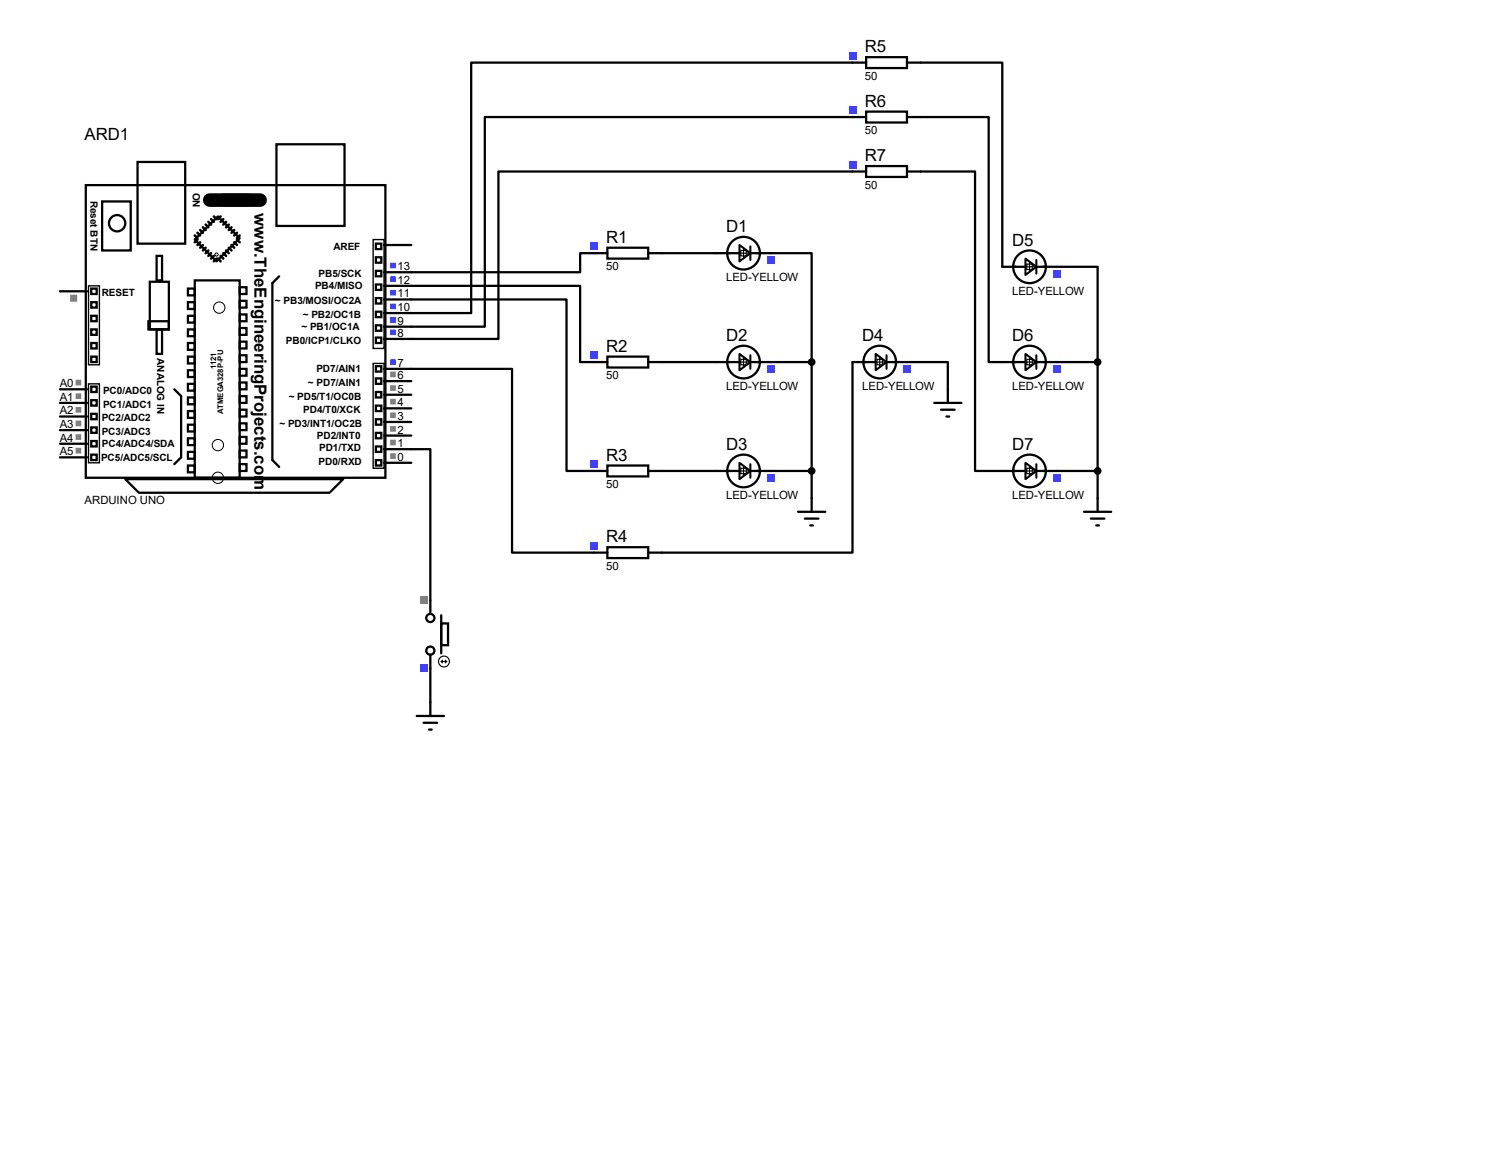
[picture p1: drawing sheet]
<svg xmlns="http://www.w3.org/2000/svg" width="279mm" height="216mm" viewBox="0 0 279 216" stroke-linecap="round" stroke-linejoin="round" font-family="sans-serif">
<g fill="none" stroke="#000" stroke-width=".42">
<path d="M159 11.7h-71.1v46.7h-16.3M171.7 11.7h15.2v38.1M16 34.5h55.9v54.7h-55.9zM19 37.6h5.4v9.1h-5.4zM25.7 30.2h8.8v15.3h-8.8zM41.7 36.3h4.5v2.1h-4.5zM51.6 26.9h12.7v15.3h-12.7zM159 21.8h-68.6v39.2h-18.8M159 32h-66v31.2h-21.4M171.7 21.8h12.7v45.8h2.5M171.7 32h10.2v55.9h5M11.2 54.4h5.1"/>
<path d="M17 56.4h1v1h-1zM17 58.9h1v1h-1zM17 53.8h1v1.1h-1zM27.7 59.9h3.8v1.6h-3.8zM27.9 52.6h3.6v8.9h-3.6zM29.2 47.8h1v4.5h-1zM35.1 53.8h1.2v1.3h-1.2zM35.1 56.4h1.2v1.3h-1.2zM35.1 58.9h1.2v1.3h-1.2zM36.3 52.3h8.4v36.9h-8.4zM40.6 40.4l4.1 4-4.3 4.4-4.1-4.1zM44.7 53.6h1.3v1.3h-1.3z"/>
<path d="M44.7 56.1h1.3v1.3h-1.3zM44.7 58.7h1.3v1.2h-1.3zM52.1 51.6l-1.3 1.2v33.1l1.3 1.2M70.1 45.5h1v1h-1zM70.1 50.5h1v1.1h-1zM70.1 53.1h1v1h-1zM70.1 55.6h1v1h-1zM70.1 58.2h1v1h-1zM70.1 48h1v1h-1zM71.6 53.3h36.6v14.3h2.5M71.6 55.9h34.1v32h5M71.6 45.7h5.1"/>
<path d="M110.7 47.2h-2.5v3.6h-36.6M123.4 47.2h10.2M143.8 47.2h7.6v20.4M197.1 49.8h7.6v17.8M11.2 77.7h5.1M11.2 75.2h5.1M11.2 72.6h5.1M17 61.5h1v1h-1zM17 66.5h1v1.1h-1zM17 64h1v1h-1zM17 72.1h1v1.1h-1zM17 74.7h1v1h-1z"/>
<path d="M17 77.2h1v1h-1zM17 79.8h1v1h-1zM29.2 61.5h1v4.5h-1zM32.5 72.6l1.3 1.3v11.4l-1.3 1.3M35.1 61.5h1.2v1.2h-1.2zM35.1 64h1.2v1.3h-1.2zM35.1 66.5h1.2v1.3h-1.2zM35.1 69.1h1.2v1.3h-1.2zM35.1 71.6h1.2v1.3h-1.2zM35.1 74.2h1.2v1.2h-1.2zM35.1 76.7h1.2v1.3h-1.2zM35.1 79.2h1.2v1.3h-1.2z"/>
<path d="M44.7 61.2h1.3v1.3h-1.3zM44.7 63.8h1.3v1.2h-1.3zM44.7 66.3h1.3v1.3h-1.3zM44.7 68.8h1.3v1.3h-1.3zM44.7 71.4h1.3v1.2h-1.3zM44.7 73.9h1.3v1.3h-1.3zM44.7 76.5h1.3v1.2h-1.3zM44.7 79h1.3v1.3h-1.3zM70.1 60.7h1v1h-1zM70.1 63h1v1h-1zM70.1 68.3h1v1h-1zM70.1 70.6h1v1h-1z"/>
<path d="M70.1 73.2h1v1h-1zM70.1 75.7h1v1h-1zM70.1 78.2h1v1h-1zM71.6 68.8h23.9v34.3h15.2M71.6 78.7h5.1M71.6 76.2h5.1M71.6 73.7h5.1M71.6 71.1h5.1M123.4 67.6h10.2M143.8 67.6h7.6M151.4 67.6v25.4M159 67.6v35.5h-35.6"/>
<path d="M169.2 67.6h7.6v5M197.1 67.6h7.6M204.7 67.6v25.4M11.2 85.3h5.1M11.2 82.8h5.1M11.2 80.3h5.1M17 82.3h1v1h-1zM17 84.8h1v1.1h-1zM23.4 89.4h40.6l-2.5 2.5h-35.6zM35.1 81.8h1.2v1.3h-1.2zM35.1 84.3h1.2v1.3h-1.2zM35.1 86.9h1.2v1.2h-1.2z"/>
<path d="M44.7 81.5h1.3v1.3h-1.3zM44.7 84.1h1.3v1.2h-1.3zM44.7 86.6h1.3v1.3h-1.3zM70.1 80.8h1v1h-1zM70.1 83.3h1v1h-1zM70.1 85.9h1v1h-1zM71.6 83.8h8.7v28.2M71.6 86.4h5.1M71.6 81.3h5.1M123.4 87.9h10.2M143.8 87.9h7.6M197.1 87.9h7.6"/>
<path d="M80.3 124.7v6.4"/>
<circle cx="21.8" cy="41.7" r="1.52"/>
</g>
<path d="M39.1 37.3h9.4" fill="none" stroke="#000" stroke-width="2.5"/>
<g fill="none" stroke="#000" stroke-width=".47">
<path d="M36.3 43.9l.5 .5M36.8 43.4l.5 .5M36.8 44.7l-.5 .5M37.3 42.9l.5 .5M37.3 45.2l-.5 .5M37.8 42.4l.6 .5M37.8 45.7l-.5 .5M38.4 41.9l.5 .5M38.4 46.2l-.6 .5M38.9 41.4l.5 .5M38.9 46.7l-.5 .5M39.4 40.9l.5 .5"/>
<path d="M39.4 47.2l-.5 .6M39.9 40.4l.5 .5M39.9 47.8l-.5 .5M40.4 48.3l-.5 .5M40.6 48.3l.5 .5M41.1 47.8l.6 .5M41.1 40.4l-.5 .5M41.7 47.2l.5 .6M41.7 40.9l-.6 .5M42.2 46.7l.5 .5M42.2 41.4l-.5 .5M42.7 46.2l.5 .5"/>
<path d="M42.7 41.9l-.5 .5M43.2 45.7l.5 .5M43.2 42.4l-.5 .5M43.7 45.2l.5 .5M43.7 42.9l-.5 .5M44.2 44.7l.5 .5M44.2 43.4l-.5 .5M44.7 43.9l-.5 .5"/>
</g>
<g fill="none" stroke="#000" stroke-width=".19">
<circle cx="40.4" cy="47.5" r=".3"/>
<circle cx="40.9" cy="57.4" r="1.06"/>
<circle cx="40.6" cy="89.2" r="1.06"/>
<circle cx="40.6" cy="83.1" r="1.06"/>
</g>
<path d="M16.5 53.3h2v14.8h-2zM69.6 44.7h2v20.3h-2zM16.5 71.6h2v14.8h-2zM69.6 67.8h2v19.6h-2z" fill="none" stroke="#000" stroke-width=".25"/>
<path d="M72.8 84.6h1v1h-1zM72.8 82h1v1.1h-1zM72.8 79.5h1v1.1h-1zM72.8 77h1v1h-1zM72.8 74.4h1v1.1h-1zM72.8 71.9h1v1h-1zM72.8 69.3h1v1.1h-1z" fill-rule="evenodd" fill="#808080"/>
<path d="M72.8 67.1h1v1h-1zM72.8 61.5h1v1h-1zM72.8 59.2h1v1h-1zM72.8 56.6h1v1.1h-1zM72.8 54.1h1v1.1h-1zM72.8 51.6h1v1h-1zM72.8 49h1v1.1h-1z" fill-rule="evenodd" fill="#4040ff"/>
<path d="M14.1 83.6h1.1v1h-1.1zM14.1 81h1.1v1.1h-1.1zM14.1 78.5h1.1v1h-1.1zM14.1 75.9h1.1v1.1h-1.1zM14.1 73.4h1.1v1.1h-1.1zM14.1 70.9h1.1v1h-1.1zM13.1 55h1.3v1.3h-1.3z" fill-rule="evenodd" fill="#808080"/>
<g fill="none" stroke="#000" stroke-width=".42">
<path d="M133.6 47.2h4.3M140 47.2h3.8"/>
<circle cx="138.7" cy="47.2" r="3"/>
</g>
<path d="M137.9 45.7l2.1 1.5-2.1 1.6zM140 46v2.5" fill="none" stroke="#000" stroke-width=".38"/>
<path d="M137.7 47.2h2M138.2 46.7h1v1.1h-1zM138.7 46.2v2.1" fill="none" stroke="#000" stroke-width=".21"/>
<path d="M143.1 47.9h1.3v1.3h-1.3z" fill="#4040ff"/>
<g fill="none" stroke="#000" stroke-width=".42">
<path d="M133.6 67.6h4.3M140 67.6h3.8"/>
<circle cx="138.7" cy="67.6" r="3"/>
</g>
<path d="M137.9 66l2.1 1.6-2.1 1.5zM140 66.3v2.5" fill="none" stroke="#000" stroke-width=".38"/>
<path d="M137.7 67.6h2M138.2 67.1h1v1h-1zM138.7 66.5v2.1" fill="none" stroke="#000" stroke-width=".21"/>
<path d="M143.1 68.2h1.3v1.3h-1.3z" fill="#4040ff"/>
<g fill="none" stroke="#000" stroke-width=".42">
<path d="M133.6 87.9h4.3M140 87.9h3.8"/>
<circle cx="138.7" cy="87.9" r="3"/>
</g>
<path d="M137.9 86.4l2.1 1.5-2.1 1.5zM140 86.6v2.6" fill="none" stroke="#000" stroke-width=".38"/>
<path d="M137.7 87.9h2M138.2 87.4h1v1h-1zM138.7 86.9v2" fill="none" stroke="#000" stroke-width=".21"/>
<path d="M143.1 88.5h1.3v1.3h-1.3z" fill="#4040ff"/>
<g fill="none" stroke="#000" stroke-width=".42">
<path d="M148.8 95.5h5.1M150.1 96.8h2.6M151.1 98h.5M151.4 93v2.5M80.3 112v2.6M82.3 116.3h1.3v4.1h-1.3zM82.3 114.8v7.1M80.3 122.2v2.5"/>
<circle cx="80.3" cy="115.3" r=".76"/>
<circle cx="80.3" cy="121.4" r=".76"/>
</g>
<circle cx="151.4" cy="87.9" r=".51" fill="#000" stroke="#000" stroke-width=".42"/>
<g fill="none" stroke="#000" stroke-width=".21">
<path d="M82.3 123.4h1M82.3 123.4l.2 .3M82.5 123.2l-.2 .2M83.1 123.2l.2 .2M83.3 123.4l-.2 .3"/>
<circle cx="82.8" cy="123.4" r="1.02"/>
</g>
<path d="M78.4 111.4h1.3v1.3h-1.3z" fill="#808080"/>
<path d="M78.4 124.1h1.3v1.3h-1.3z" fill="#4040ff"/>
<path d="M110.7 47.2h2.6M113.3 46.2h7.6v2.1h-7.6zM120.9 47.2h2.5M77.7 133.6h5.1M79 134.9h2.5M80 136.1h.5M80.3 131.1v2.5" fill="none" stroke="#000" stroke-width=".42"/>
<path d="M110.1 45.3h1.3v1.4h-1.3z" fill="#4040ff"/>
<path d="M110.7 67.6h2.6M113.3 66.5h7.6v2.1h-7.6zM120.9 67.6h2.5" fill="none" stroke="#000" stroke-width=".42"/>
<path d="M110.1 65.7h1.3v1.3h-1.3z" fill="#4040ff"/>
<path d="M110.7 87.9h2.6M113.3 86.9h7.6v2h-7.6zM120.9 87.9h2.5" fill="none" stroke="#000" stroke-width=".42"/>
<path d="M110.1 86h1.3v1.3h-1.3z" fill="#4040ff"/>
<g fill="none" stroke="#000" stroke-width=".42">
<path d="M159 67.6h4.3M165.4 67.6h3.8"/>
<circle cx="164.1" cy="67.6" r="3"/>
</g>
<path d="M163.3 66l2.1 1.6-2.1 1.5zM165.4 66.3v2.5" fill="none" stroke="#000" stroke-width=".38"/>
<path d="M163.1 67.6h2M163.6 67.1h1v1h-1zM164.1 66.5v2.1" fill="none" stroke="#000" stroke-width=".21"/>
<path d="M168.5 68.2h1.3v1.3h-1.3z" fill="#4040ff"/>
<circle cx="151.4" cy="67.6" r=".51" fill="#000" stroke="#000" stroke-width=".42"/>
<g fill="none" stroke="#000" stroke-width=".42">
<path d="M186.9 49.8h4.4M193.3 49.8h3.8"/>
<circle cx="192" cy="49.8" r="3"/>
</g>
<path d="M191.3 48.3l2 1.5-2 1.5zM193.3 48.5v2.6" fill="none" stroke="#000" stroke-width=".38"/>
<path d="M191 49.8h2M191.5 49.3h1v1h-1zM192 48.8v2" fill="none" stroke="#000" stroke-width=".21"/>
<path d="M196.5 50.4h1.3v1.3h-1.3z" fill="#4040ff"/>
<g fill="none" stroke="#000" stroke-width=".42">
<path d="M186.9 67.6h4.4M193.3 67.6h3.8"/>
<circle cx="192" cy="67.6" r="3"/>
</g>
<path d="M191.3 66l2 1.6-2 1.5zM193.3 66.3v2.5" fill="none" stroke="#000" stroke-width=".38"/>
<path d="M191 67.6h2M191.5 67.1h1v1h-1zM192 66.5v2.1" fill="none" stroke="#000" stroke-width=".21"/>
<path d="M196.5 68.2h1.3v1.3h-1.3z" fill="#4040ff"/>
<g fill="none" stroke="#000" stroke-width=".42">
<path d="M186.9 87.9h4.4M193.3 87.9h3.8"/>
<circle cx="192" cy="87.9" r="3"/>
</g>
<path d="M191.3 86.4l2 1.5-2 1.5zM193.3 86.6v2.6" fill="none" stroke="#000" stroke-width=".38"/>
<path d="M191 87.9h2M191.5 87.4h1v1h-1zM192 86.9v2" fill="none" stroke="#000" stroke-width=".21"/>
<path d="M196.5 88.5h1.3v1.3h-1.3z" fill="#4040ff"/>
<path d="M174.2 75.2h5.1M175.5 76.5h2.6M176.5 77.7h.5M176.8 72.6v2.6M202.2 95.5h5.1M203.5 96.8h2.5M204.5 98h.5M204.7 93v2.5M110.7 103.1h2.6M113.3 102.1h7.6v2h-7.6zM120.9 103.1h2.5" fill="none" stroke="#000" stroke-width=".42"/>
<g fill="#000" stroke="#000" stroke-width=".42">
<circle cx="204.7" cy="67.6" r=".51"/>
<circle cx="204.7" cy="87.9" r=".51"/>
</g>
<path d="M110.1 101.2h1.3v1.3h-1.3z" fill="#4040ff"/>
<path d="M159 11.7h2.5M161.5 10.7h7.7v2h-7.7zM169.2 11.7h2.5" fill="none" stroke="#000" stroke-width=".42"/>
<path d="M158.4 9.8h1.3v1.3h-1.3z" fill="#4040ff"/>
<path d="M159 21.8h2.5M161.5 20.8h7.7v2.1h-7.7zM169.2 21.8h2.5" fill="none" stroke="#000" stroke-width=".42"/>
<path d="M158.4 19.9h1.3v1.4h-1.3z" fill="#4040ff"/>
<path d="M159 32h2.5M161.5 31h7.7v2h-7.7zM169.2 32h2.5" fill="none" stroke="#000" stroke-width=".42"/>
<path d="M158.4 30.1h1.3v1.3h-1.3z" fill="#4040ff"/>
<g font-size="3.1">
<text x="161.3" y="9.8">R5</text>
<text x="161.3" y="19.9">R6</text>
<text x="15.8" y="26">ARD1</text>
<text x="161.3" y="30.1">R7</text>
<text x="47.5" y="39.7" transform="rotate(90 47.5 39.7)">www.TheEngineeringProjects.com</text>
<text x="113.1" y="45.3">R1</text>
<text x="135.4" y="43.3">D1</text>
<text x="188.8" y="45.8">D5</text>
<text x="113.1" y="65.7">R2</text>
<text x="135.4" y="63.6">D2</text>
<text x="160.8" y="63.6">D4</text>
<text x="188.8" y="63.6">D6</text>
<text x="135.4" y="83.9">D3</text>
<text x="188.8" y="83.9">D7</text>
<text x="113.1" y="86">R3</text>
<text x="113.1" y="101.2">R4</text>
</g>
<g font-size="2.1">
<text x="161.3" y="14.9">50</text>
<text x="161.3" y="25">50</text>
<text x="161.3" y="35.2">50</text>
<text x="74.2" y="53">12</text>
<text x="74.2" y="50.4">13</text>
<text x="113.1" y="50.4">50</text>
<text x="135.4" y="52.5">LED-YELLOW</text>
<text x="74.2" y="58">10</text>
<text x="74.2" y="55.5">11</text>
<text x="188.8" y="55">LED-YELLOW</text>
<text x="74.2" y="62.9">8</text>
<text x="74.2" y="60.6">9</text>
<text x="74.2" y="70.7">6</text>
<text x="74.2" y="68.5">7</text>
<text x="113.1" y="70.7">50</text>
<text x="11.1" y="77.3">A2</text>
<text x="11.1" y="74.8">A1</text>
<text x="11.1" y="72.3">A0</text>
<text x="74.2" y="75.8">4</text>
<text x="74.2" y="73.3">5</text>
<text x="135.4" y="72.8">LED-YELLOW</text>
<text x="160.8" y="72.8">LED-YELLOW</text>
<text x="188.8" y="72.8">LED-YELLOW</text>
<text x="11.1" y="82.4">A4</text>
<text x="11.1" y="79.9">A3</text>
<text x="74.2" y="83.4">1</text>
<text x="74.2" y="80.9">2</text>
<text x="74.2" y="78.4">3</text>
<text x="11.1" y="85">A5</text>
<text x="74.2" y="86">0</text>
<text x="15.8" y="94.1">ARDUINO UNO</text>
<text x="113.1" y="91.1">50</text>
<text x="135.4" y="93.1">LED-YELLOW</text>
<text x="188.8" y="93.1">LED-YELLOW</text>
<text x="113.1" y="106.3">50</text>
</g>
<g font-size="1.9">
<text x="35.9" y="35.9" transform="rotate(90 35.9 35.9)">ON</text>
<text x="16.9" y="37.4" transform="rotate(90 16.9 37.4)">Reset BTN</text>
<text x="62.2" y="46.6">AREF</text>
<text x="58.8" y="54">PB4/MISO</text>
<text x="59.4" y="51.7">PB5/SCK</text>
<text x="19" y="55.2">RESET</text>
<text x="51.3" y="56.8">~ PB3/MOSI/OC2A</text>
<text x="56.5" y="59.3">~ PB2/OC1B</text>
<text x="53.3" y="64.1">PB0/ICP1/CLKO</text>
<text x="56.2" y="61.6">~ PB1/OC1A</text>
<text x="29.3" y="66.8" transform="rotate(90 29.3 66.8)">ANALOG IN</text>
<text x="59" y="69.5">PD7/AIN1</text>
<text x="19.2" y="76.1">PC1/ADC1</text>
<text x="19.2" y="73.5">PC0/ADC0</text>
<text x="53.8" y="74.5">~ PD5/T1/OC0B</text>
<text x="56.6" y="77.1">PD4/T0/XCK</text>
<text x="57.4" y="72">~ PD7/AIN1</text>
<text x="19" y="81.2">PC3/ADC3</text>
<text x="19" y="78.6">PC2/ADC2</text>
<text x="19" y="83.4">PC4/ADC4/SDA</text>
<text x="52.1" y="79.6">~ PD3/INT1/OC2B</text>
<text x="59.1" y="81.9">PD2/INT0</text>
<text x="18.8" y="86">PC5/ADC5/SCL</text>
<text x="59.4" y="86.7">PD0/RXD</text>
<text x="59.5" y="84.2">PD1/TXD</text>
</g>
<g font-size="1.4">
<text x="40.3" y="68.9" transform="rotate(-90 40.3 68.9)">1121</text>
<text x="41.6" y="77.2" transform="rotate(-90 41.6 77.2)">ATMEGA328P-PU</text>
</g>
</svg>
